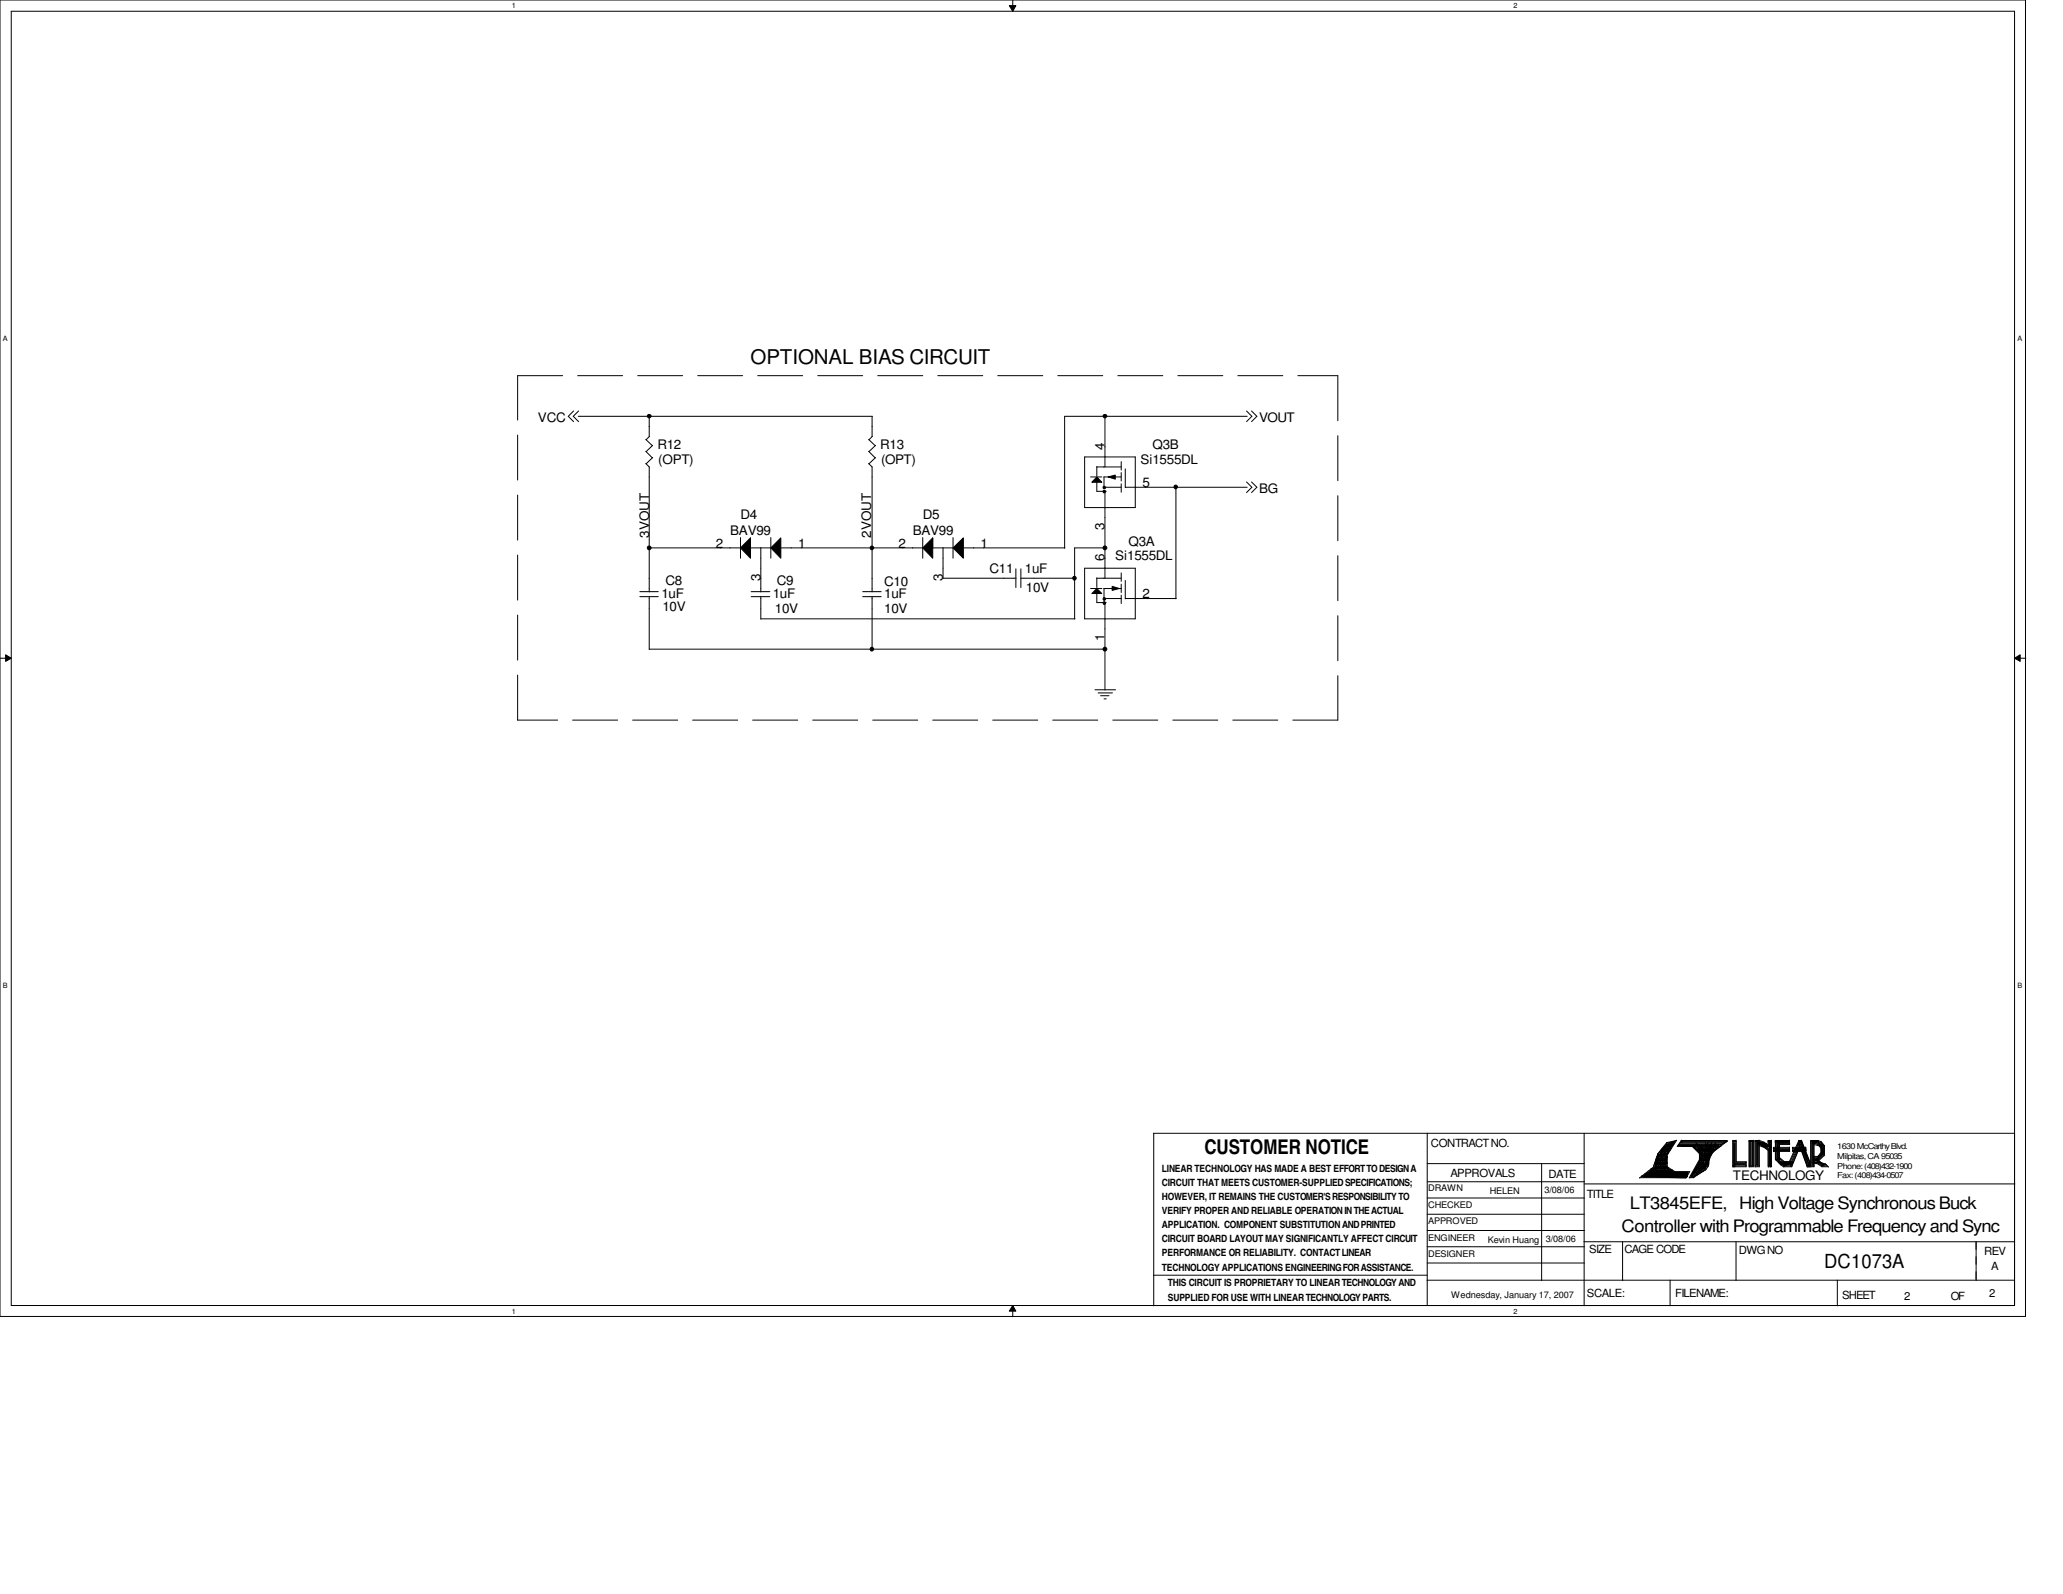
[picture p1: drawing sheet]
<svg xmlns="http://www.w3.org/2000/svg" width="279mm" height="216mm" viewBox="0 0 279 216" stroke-linecap="round" stroke-linejoin="round" font-family="sans-serif">
<path d="M0 0h274.3v178.3h-274.3zM1.5 1.5h271.3v175.3h-271.3z" fill="none" stroke="#000" stroke-width=".14"/>
<g fill="#fff">
<path d="M69.3 .2h.6v1.1h-.6z"/>
<path d="M69.3 177h.6v1.1h-.6z"/>
</g>
<path d="M136.7 .8h.9l-.4 .7zM137.2 0v1.5M137.2 176.8l.4 .8h-.9zM137.2 176.8v1.6" fill="none" stroke="#000" stroke-width=".14"/>
<path d="M136.7 .8h.9l-.4 .7zM137.2 176.8l.4 .8h-.9z" fill="#000"/>
<g fill="#fff">
<path d="M205 .2h.5v1.1h-.5z"/>
<path d="M205 177h.5v1.1h-.5z"/>
<path d="M.4 45.3h.6v1.1h-.6z"/>
<path d="M273.2 45.3h.7v1.1h-.7z"/>
<path d="M.4 133h.6v1.1h-.6z"/>
<path d="M273.2 133h.7v1.1h-.7z"/>
</g>
<g fill="none" stroke="#000" stroke-width=".14">
<path d="M77.7 55.7l-.7 .7 .7 .7M78.3 56.4h39.9M78.4 55.7l-.8 .7 .8 .7M87.5 59.5l.8 .9M87.9 56.4v2.7M88 59.1l-.5 .5M117.6 59.5l.9 .9M118.1 56.4v2.7M118.2 59.1l-.5 .5M149.6 56.4v6.8M168.8 55.7l.7 .7-.7 .7M168.9 56.4h-24.7v17.9"/>
<path d="M169.5 55.7l.7 .7-.7 .7M87.5 62.8l.4 .4v17M87.5 61.1l.8 .9M87.9 74.2h12.4M88.4 62l-.9 .8M88.4 60.3l-.9 .9M100.3 72.8v2.8M101.6 72.9v2.7l-1.3-1.4zM101.6 74.2h2.8M101.6 72.9v1.4M103 74.2v6M104.4 72.8v2.8"/>
<path d="M105.7 72.9v2.7l-1.3-1.4zM105.7 74.2h19.3M117.6 62.8l.5 .4v17M117.6 61.1l.9 .9M117.9 74h.2l.2 .1-.1 .3-.1 .1-.2-.1zM118.6 62l-.9 .8M118.6 60.3l-.9 .9M125 72.8v2.8M126.3 72.9v2.7l-1.3-1.4zM126.3 74.2h2.8M126.3 72.9v1.4M127.7 78.3h9.9"/>
<path d="M127.7 74.2v4.2M129.1 74.2l1.4-1.3v2.7zM129.1 72.8v2.8M130.5 74.2h13.7M137.6 77v2.6M138.2 78.3h7.4M138.3 77v2.6M145.3 78.1h.2l.2 .1v.3l-.2 .1-.2-.1zM146.9 77h6.9v6.8h-6.9zM146.9 61.9h6.9v6.8h-6.9zM147.7 79.7h1.5M147.7 64.6h1.5"/>
<path d="M148.5 78.3h3.3M148.5 63.2h3.3M148.5 79.7l.7 .7h-1.3zM148.5 64.6l.7 .7h-1.3zM148.5 63.2v1.3M148.5 65.3v1.2h1.3M148.5 78.3v1.3M149.4 65.9h.3v.3h-.3zM149.4 66.5h.3v.2h-.3zM149.5 79.7h2.3M149.5 64.6h2.3M149.5 64.6v1.3"/>
<path d="M149.5 79.7v1.3M149.6 66.7v11.6M149.7 74.2h-4.2v9.7M149.7 66h2.1M150.1 64.6l.9-.3v.6zM150.6 79.4l1 .3-1 .3zM151.8 62.5v1.2M151.8 64v1.2M151.8 65.5v1.2M151.8 77.6v1.1M151.8 79.1v1.2M152.4 63.5v2.5"/>
<path d="M152.4 78.6v2.5M152.4 66h16.5M159.1 65.8l.1-.1 .2 .1v.3l-.2 .1-.1-.1zM159.3 66v15.1M168.8 65.3l.7 .7-.7 .7M169.5 65.3l.7 .7-.7 .7M0 89.2h1.5M.8 88.7l.7 .5-.7 .4zM86.7 80.1h2.5M86.7 80.8h2.5M87.9 80.8v7.2M87.9 87.9h61.8"/>
<path d="M101.7 80.1h2.6M101.7 80.8h2.6M103 83.8h42.6M103 80.8v3.1M116.8 80.1h2.5M116.8 80.8h2.5M117.9 87.7h.2l.2 .1-.1 .3-.1 .1-.2-.1zM118.1 80.8v7.2M148.3 93.4h2.8M148.5 80.3v1.3h1.3M148.7 93.9h2M149.1 94.2h1.1"/>
<path d="M149.4 81h.3v.2l-.1 .1-.2-.1zM149.4 81.5h.3v.3l-.1 .1-.2-.1zM149.5 94.7h.3M149.6 81.7v11.8M149.7 81.1h2.1M151.8 80.6v1.1M152.4 81.1h6.9M272.8 89.2l.8-.5v.9zM272.8 89.2h1.6M156.2 153.5h116.6v23.3h-116.5M156.3 153.5v23.4M193.3 157.6h21.3"/>
<path d="M193.3 153.5v23.3M208.8 157.6v15.8M214.5 153.5v23.4M222.1 159.5h6.3M222.6 159.3l5.7 .1M222.6 159.4l5.7 .2M223.6 159l4.5 .2M223.6 159.1l4.5 .2M224 158l-2 1.6M224.3 158l-1.7 1.3M224.3 158.2l-1.7 1.2M224.5 156.3l-.6 1.6"/>
<path d="M224.5 158.2l-1.1 .8M224.5 158.3l-1.1 .9M224.5 156.4l-.6 1.7M224.7 156.6l-.5 1.5M224.7 156.8l-.5 1.4M224.8 158.7h.8M224.8 158.8h.8M225 156.6l-.5 1.2M225.1 156.6l-.6 1.6M225.1 156.8l-.6 1.5M225.1 157.4l-.5 1.1M225.1 157.7l-.1 .5"/>
<path d="M225.2 158.1l1.1 .9M225.2 158.2l1.1 .9M225.2 156.6v1.7l-1.1 .6M225.2 158.5l-1.1 .5M225.5 158l1.4 1M225.5 158.1l1.4 1M225.5 156.5v1.7M225.7 158l1.2 .7M225.7 158.1l1.2 .7M225.8 154.7l-1.3 1.6M225.8 156.5v1.7M225.8 155l-1.2 1.5"/>
<path d="M225.8 155.2l-1.2 1.5M225.9 154.9h.7v.1h-1v.2h.7v.1h-.9v.1h.9v.2h-1.2v.1h1.1v.1h-1.2v.2h.9v.3h-1.1v-.2h.8v.3h.2h-1.3v.1h1.3v.3h-1.4v-.2h1.4v.5h-1.5v-.2h1.3v.5v-.2h-1.3v.2h1.5v.2v-.1h-1.6v.1h1.4v.1h-1.4v.2h1.6v.1h-1.8v.2h1.9v.1h-2.3v.2h2.9v.1h-3.2v.1h5.3v.1h-5.5v.2h5.4h-5.7v.1h5.7v.3v-.1h-6.2v.1h6.1M225.9 155.3l-.9 1M226.3 154.7h.5M226.3 154.9l-.6 .2M226.3 155l-.6 .2M226.5 154.7l-.2 .2M226.5 154.9l-.2 .2M226.6 154.7l-1.6 1.8M226.6 154.9l-1.6 1.8M226.7 154.7l-1.2 1.8M226.7 154.8l-1.2 1.8"/>
<path d="M226.8 158.7h2M226.8 159h1.7M226.8 159.1h1.7M226.9 154.6l-1.3 1.9M226.9 154.6l-1.1 .3-1.3 1.5M227 154.5l-1.3 .3M227.1 154.4l-1.3 2.1M227.2 155.2h5.6M227.3 155h5.9M227.4 154.9h6.1M227.5 154.7h6M227.7 154.5h6.2"/>
<path d="M227.7 154.6h6.2M227.7 154.5v.1M227.8 154.4l-.6 .9h5.8M228.6 159l-.3 .4M228.6 159.1l-.3 .4M228.8 159.5h.6M228.9 158.7l-.5 .8M229 159.4h.4M229.1 159.1v.3M229.1 159.3h.4M229.2 155.1l1.3 1M229.2 155.3l1 1"/>
<path d="M229.2 159h.8M229.2 158.8h1M229.3 155.4l1.2 1.1h1.2M229.4 158.7h1.1M229.4 155.4h3.1M229.4 155.3l1.1 1.1M229.4 158.6h1.2M229.5 158.5h1.4M229.6 155l.9 .9M229.6 158.2h1.5M229.6 158.3h1.5M229.7 154.8l1 .9"/>
<path d="M229.7 158h1.6M229.9 155.7l.6 .6h1.2M229.9 157.9h1.4M229.9 155.8h2.2M229.9 155.7h2.2M229.9 157.7h1.5M230 159.1l-.6 .4M230 157.6h1.4M230 157.5h1.4M230.2 156.3v.9M230.2 157.1l-1.4 2.5M230.2 157.4h1.1"/>
<path d="M230.2 156h1.7M230.2 155.4l.6 .6M230.2 155l.7 1.1M230.3 157.1h1.1M230.3 156.8h1.3M230.3 156.1h1.4M230.3 156.3v.6M230.3 156.9l-1.4 2.6M230.5 156.6h.8M230.5 156.9h.7M230.5 155.2l.4 .5M230.5 156.2v1.3"/>
<path d="M230.5 156.8l-1.3 2.3M230.6 156.1v1.1M230.6 157.1l-1.4 2.2M230.6 157.2l-1.4 2.2M230.6 157.4l-1.1 1.4M230.7 158.2l-1.3 1M230.7 157.5l-.7 1M230.7 158.3l-1.3 1M230.7 157.6l-.7 1M230.7 158.6l-1.4 .8M231 155.4l-.3 2.1M231 156.2v1.6"/>
<path d="M231 154.9l-.2 1.8M231 157.7l-1.3 1.2M231.1 158.4l-1.2 .7M231.1 157.4l-.6 .8M231.1 156.3v1.3M231.1 157.6l-.4 .6M231.1 157.7l-.4 .6M231.3 156.4v1.4M231.3 157.7l-.6 .9M231.3 154.8l-.3 .8-.3 2M231.3 156.4h-.8l-.2 .8M231.4 156v1.7"/>
<path d="M231.4 156.4l-.4 .3M231.4 157.2h-1.1l-1 1.7M231.5 156.3v.7M231.8 155l-.6 .6M231.8 154.9l-1 .8M231.8 156.1l-.2 .3M231.8 156.3l-.6 .9M232.1 155.6h-2.2l.7 .7M232.4 155.4l-1.3 .9M232.4 155.6l-1.3 .8M232.4 154.9l-1.4 1M232.4 155l-1.1 .7"/>
<path d="M232.5 155.6l-1.1 .8M232.8 155l-1.7 1 .7-.6M233.1 155.2a2.88 2.88 0 0 0-1.7 2.7l-.4 .6M233.8 154.7l-2.4 1.8M233.9 154.5v.1M233.9 154.5l-1.9 1.4M233.9 154.6l-.2 .1M234.7 154.5h.4M234.7 154.6h.4M234.7 154.5v3.6M234.7 157.9h1.8M234.7 158h1.8"/>
<path d="M234.8 154.7v3.1M234.9 157.6h1.5M234.9 154.7v3.2M234.9 157.7h1.5M235.1 157.4h1.4M235.1 157.5h1.4M235.1 154.4v3.1M236.5 157.3v.7M236.9 154.5h.5M236.9 154.6h.5M236.9 157.9h.6M236.9 154.5v3.6"/>
<path d="M236.9 158h.6M237 154.6v3.3M237.2 154.6v3.4M237.3 154.6v3.3M237.4 154.4v3.6M237.7 154.5h.6M237.7 154.6h.6M237.7 157.9h.6M237.7 154.5v3.6M237.7 158h.6M237.9 154.6v3.1h.2v-3h.7v.2h-.7h1.1v.1h-1.1h1.3v.2h-.7v.1h.9v-.7h.2v3.3h-.2v-2.6M238 154.6v3.3"/>
<path d="M238 154.7l1.1 .5M238 154.9l1.1 .4M238.2 154.4l.7 .3M238.2 154.6l.7 .3M238.3 155v3M238.3 155l.7 .3M238.3 155.2l.7 .2M238.9 154.7l.6 .5M238.9 154.8l.6 .5M238.9 155.3l.6 .4M238.9 155.4l.6 .5M239.1 155.2l.7 .5"/>
<path d="M239.1 155.3l.7 .6M239.4 154.5h.5M239.4 154.6h.5M239.5 157.9h.4M239.5 154.5v.8M239.5 155.7v2.4M239.5 158h.4M239.8 154.6v3.5M239.9 154.4v3.6M240.2 155.4h2.2M240.2 155.6h2.2M240.2 155.4v.6"/>
<path d="M240.2 155.8h2.2M240.2 156h2.2M240.3 155.7h2M240.4 154.5h2M240.4 154.7h1.9M240.4 154.6h2M240.5 154.5v2.6M240.5 156.9l.7 .7M240.5 157.1l.7 .7M240.6 154.6v2.5h.4h-.1v-2.4M240.7 154.9h1.7M240.7 154.7v2.4"/>
<path d="M240.7 156.9l1 .9M240.7 157.1l1 .8M241 156.8l.7 .6M241 156.9l.7 .6M241 154.8v2.1M241 155h1.4M241.1 157.6l.5 .3M241.1 157.7l.5 .4M241.6 157.9h1.1M241.6 158h1.1M241.6 157.4h.8M241.6 157.5h.8"/>
<path d="M242.4 154.4v.6M242.4 155.4v.6M242.6 157.6l-.9 .1M242.6 157.7l-.9 .2M242.7 155.4h1.9M242.7 155.6h1.9M242.8 155.8h1.8M242.8 155.4v.6M242.9 157.4h-2v.1h1.9v.1h-1.7v.1h1.6M242.9 155.7h1.7M243.6 154.5h.4M243.6 154.6h.4"/>
<path d="M243.6 154.6h.4v.3h-.4zM243.6 154.9v-.2h.4v.3h-.5v.2M243.6 154.5l-1.3 2.9M243.6 154.7l-1.3 2.9M243.8 155.2l1 2.7M243.8 154.7l-1.3 2.9M243.8 155.3l1 2.8M243.8 155l-1.3 2.9M243.8 154.6l.3 .2M243.8 155.1l-1.1 2.8M243.8 155.2l-1.1 2.8M243.8 154.6l1.3 3"/>
<path d="M243.9 155l1.1 3.1M243.9 155.2l1 2.9M244 154.4l1.1 3M244 154.6l1.1 2.9M244 154.9l1 2.9M244 155l1 2.9M244 154.7l-.4 .2M244.6 155.4v.6h-1.8M244.7 157.9h.5M244.7 158h.5M245.1 157.3v.7M245.2 157.9h.5"/>
<path d="M245.2 154.6h1.1M245.2 158h.5M245.4 154.9h.9M245.4 154.7h.9M245.4 154.7v3.1M245.5 154.9v3M245.6 157.6h.5M245.6 156.6h.6M245.6 157.5h.8M245.6 156.8h.6M245.7 157.4h.7M245.7 154.8v3.2"/>
<path d="M245.7 154.9l.7 .2M245.7 157.1h.6M245.7 156.9h.6M245.7 155l.7 .2M245.7 157.2h.6M245.9 157l1.2 .7M245.9 157.1l1.2 .8M246 157.4l.8 .5M246 157.6l.8 .4M246.2 154.5l.5 .1M246.2 154.6l.5 .2M246.3 154.5h-1.1v3.6"/>
<path d="M246.3 154.7l.5 .5M246.3 154.8l.5 .5M246.3 157.4l.6 .4M246.3 157.5l.6 .4M246.3 157.2l.4 .3M246.3 155.2l.4 .4M246.6 155.1l.2 1.3M246.6 155.4v.9M246.6 156.1l-.4 .6M246.6 154.6l.5 .6M246.6 157.5l.6 .1M246.6 156.3l-.4 .5"/>
<path d="M246.6 154.9l.3 .5M246.7 155.3l-.4-.3 .4 .4M246.7 157.9h.7M246.7 155.1l.2 1M246.7 155.2l.2 1.1M246.7 158h.9M246.8 155.4v.9M246.8 157.7h.5M246.9 155.6v.7M246.9 156l-.9 1.1M246.9 156.2l-.9 1M246.9 155.3l-.3-.6 .5 .6"/>
<path d="M247.1 155.2v1.3M247.1 156.4l-.8 .7M247.1 155.3l-.3 .3M247.1 155.4l-.3 .3M247.1 156.5l-.8 .7M247.1 155.4l-.2 1-.7 .7M247.2 157.6l.4 .5M156.2 172.7h37.1M193.3 173.4h79.5M193.3 160.1h21.3M193.3 162.3h21.3M193.3 164.5h21.3"/>
<path d="M193.3 166.7h21.3M193.3 168.9h21.3M193.3 171.1h21.3M214.5 168.2h58.3M214.5 160.4h58.4M219.8 168.2v5.2M226.2 173.4v3.5M235.1 168.2v5.2M248.8 173.4v3.5M267.6 168.2v5.2"/>
<circle cx="87.9" cy="56.4" r=".25"/>
<circle cx="149.7" cy="56.4" r=".25"/>
<circle cx="87.9" cy="74.2" r=".26"/>
<circle cx="149.6" cy="74.2" r=".26"/>
<circle cx="149.6" cy="87.9" r=".26"/>
</g>
<g fill="#000">
<path d="M101.6 72.9v2.7l-1.3-1.4zM105.7 72.9v2.7l-1.3-1.4zM126.3 72.9v2.7l-1.3-1.4zM129.1 74.2l1.4-1.3v2.7zM148.5 64.6l.7 .7h-1.3zM150.1 64.6l.9-.3v.6zM150.6 79.4l1 .3-1 .3zM.8 88.7l.7 .5-.7 .4zM148.5 79.7l.7 .7h-1.3zM272.8 89.2l.8-.5v.9z"/>
<path d="M117.9 74h.2l.2 .1-.1 .3-.1 .1-.2-.1z" fill-rule="evenodd"/>
<path d="M145.3 78.1h.2l.2 .1v.3l-.2 .1-.2-.1z" fill-rule="evenodd"/>
<path d="M149.4 65.9h.3v.3h-.3z" fill-rule="evenodd"/>
<path d="M149.4 66.5h.3v.2h-.3z" fill-rule="evenodd"/>
<path d="M159.1 65.8l.1-.1 .2 .1v.3l-.2 .1-.1-.1z" fill-rule="evenodd"/>
<path d="M117.9 87.7h.2l.2 .1-.1 .3-.1 .1-.2-.1z" fill-rule="evenodd"/>
<path d="M149.4 81h.3v.2l-.1 .1-.2-.1z" fill-rule="evenodd"/>
<path d="M149.4 81.5h.3v.3l-.1 .1-.2-.1z" fill-rule="evenodd"/>
<circle cx="87.9" cy="56.4" r=".25"/>
<circle cx="149.7" cy="56.4" r=".25"/>
<circle cx="87.9" cy="74.2" r=".26"/>
<circle cx="149.6" cy="74.2" r=".26"/>
<circle cx="149.6" cy="87.9" r=".26"/>
</g>
<path d="M70.1 50.9h111.1M181.2 50.9v46.6M70.1 97.5v-46.6M181.2 97.5h-111.1" fill="none" stroke="#000" stroke-width=".14" stroke-dasharray="6.1 2"/>
<path d="M267.6 168.2v5.2" fill="none" stroke="#000" stroke-width=".14" stroke-dasharray="1 1 1 1 1 1 1 1"/>
<g font-size="2.8">
<text x="101.6" y="49.3">OPTIONAL BIAS CIRCUIT</text>
<text x="163.1" y="156.3">CUSTOMER NOTICE</text>
</g>
<text font-size="2.6" x="247.1" y="171.8">DC1073A</text>
<g font-size="2.3">
<text x="219.6" y="166.9">Controller with Programmable Frequency and Sync</text>
<text x="220.7" y="163.7">LT3845EFE, High Voltage Synchronous Buck</text>
</g>
<g font-size="1.8">
<text x="72.9" y="57.2">VCC</text>
<text x="170.5" y="57.2">VOUT</text>
<text x="89" y="60.7">R12</text>
<text x="89.2" y="62.8">(OPT)</text>
<text x="119.2" y="60.7">R13</text>
<text x="119.3" y="62.8">(OPT)</text>
<text x="149.6" y="60.9" transform="rotate(-90 149.6 60.9)">4</text>
<text x="154.5" y="62.8">Si1555DL</text>
<text x="154.7" y="66">5</text>
<text x="156.1" y="60.9">Q3B</text>
<text x="100.3" y="70.4">D4</text>
<text x="125" y="70.4">D5</text>
<text x="149.6" y="71.8" transform="rotate(-90 149.6 71.8)">3</text>
<text x="170.5" y="66.8">BG</text>
<text x="87.9" y="72.9" transform="rotate(-90 87.9 72.9)">3VOUT</text>
<text x="96.9" y="74.2">2</text>
<text x="98.9" y="72.5">BAV99</text>
<text x="108.1" y="74.2">1</text>
<text x="118" y="72.9" transform="rotate(-90 118 72.9)">2VOUT</text>
<text x="121.7" y="74.2">2</text>
<text x="123.6" y="72.5">BAV99</text>
<text x="132.8" y="74.2">1</text>
<text x="134" y="77.6">C11</text>
<text x="138.8" y="77.6">1uF</text>
<text x="149.6" y="76" transform="rotate(-90 149.6 76)">6</text>
<text x="151" y="75.8">Si1555DL</text>
<text x="152.8" y="73.9">Q3A</text>
<text x="89.6" y="81">1uF</text>
<text x="89.7" y="82.8">10V</text>
<text x="90.1" y="79.2">C8</text>
<text x="103" y="78.7" transform="rotate(-90 103 78.7)">3</text>
<text x="104.6" y="81">1uF</text>
<text x="104.9" y="83">10V</text>
<text x="105.2" y="79.2">C9</text>
<text x="119.8" y="81">1uF</text>
<text x="119.8" y="83">10V</text>
<text x="119.8" y="79.4">C10</text>
<text x="127.7" y="78.7" transform="rotate(-90 127.7 78.7)">3</text>
<text x="138.9" y="80.2">10V</text>
<text x="154.7" y="81">2</text>
<text x="149.6" y="86.9" transform="rotate(-90 149.6 86.9)">1</text>
<text x="234.7" y="159.9">TECHNOLOGY</text>
</g>
<g font-size="1.5">
<text x="193.8" y="155.3">CONTRACTNO.</text>
<text x="196.4" y="159.4">APPROVALS</text>
<text x="209.7" y="159.6">DATE</text>
<text x="214.9" y="162.3">TITLE</text>
<text x="215.2" y="169.7">SIZE</text>
<text x="220" y="169.7">CAGECODE</text>
<text x="235.5" y="169.8">DWGNO</text>
<text x="268.7" y="170">REV</text>
<text x="269.7" y="172">A</text>
<text x="214.9" y="175.7">SCALE:</text>
<text x="226.9" y="175.7">FILENAME:</text>
<text x="249.5" y="175.9">SHEET</text>
<text x="257.9" y="176">2</text>
<text x="264.2" y="176">OF</text>
<text x="269.4" y="175.7">2</text>
</g>
<g font-size="1.4">
<text x="157.4" y="158.8">LINEAR TECHNOLOGY HAS MADE A BEST EFFORTTODESIGNA</text>
<text x="157.4" y="160.7">CIRCUIT THAT MEETS CUSTOMER-SUPPLIEDSPECIFICATIONS;</text>
<text x="157.4" y="164.5">VERIFY PROPER AND RELIABLE OPERATIONINTHEACTUAL</text>
<text x="157.4" y="162.6">HOWEVER, IT REMAINS THE CUSTOMER'SRESPONSIBILITYTO</text>
<text x="157.4" y="166.4">APPLICATION. COMPONENT SUBSTITUTIONANDPRINTED</text>
<text x="157.4" y="172.1">TECHNOLOGY APPLICATIONS ENGINEERINGFORASSISTANCE.</text>
<text x="157.4" y="168.3">CIRCUIT BOARD LAYOUT MAY SIGNIFICANTLY AFFECT CIRCUIT</text>
<text x="157.4" y="170.2">PERFORMANCE OR RELIABILITY. CONTACTLINEAR</text>
<text x="158.2" y="174.2">THIS CIRCUIT IS PROPRIETARY TO LINEARTECHNOLOGYAND</text>
<text x="158.2" y="176.2">SUPPLIED FOR USE WITH LINEARTECHNOLOGYPARTS.</text>
</g>
<g font-size="1.2">
<text x="193.4" y="161.4">DRAWN</text>
<text x="201.8" y="161.8">HELEN</text>
<text x="209.2" y="161.6">3/08/06</text>
<text x="193.4" y="163.6">CHECKED</text>
<text x="193.4" y="165.7">APPROVED</text>
<text x="193.4" y="168.1">ENGINEER</text>
<text x="193.4" y="170.3">DESIGNER</text>
<text x="201.5" y="168.4">Kevin Huang</text>
<text x="209.3" y="168.2">3/08/06</text>
<text x="196.6" y="175.8">Wednesday, January 17, 2007</text>
</g>
<g font-size="1.1">
<text x="248.8" y="155.7">1630McCarthyBlvd.</text>
<text x="248.8" y="157">Milpitas,CA95035</text>
<text x="248.8" y="158.3">Phone:(408)432-1900</text>
<text x="248.8" y="159.6">Fax:(408)434-0507</text>
</g>
<g font-size="1">
<text x="69.3" y="1.1">1</text>
<text x="205" y="1.1">2</text>
<text x=".4" y="46.2">A</text>
<text x="273.2" y="46.2">A</text>
<text x=".4" y="133.9">B</text>
<text x="273.2" y="133.9">B</text>
<text x="69.3" y="177.9">1</text>
<text x="205" y="177.9">2</text>
</g>
</svg>
